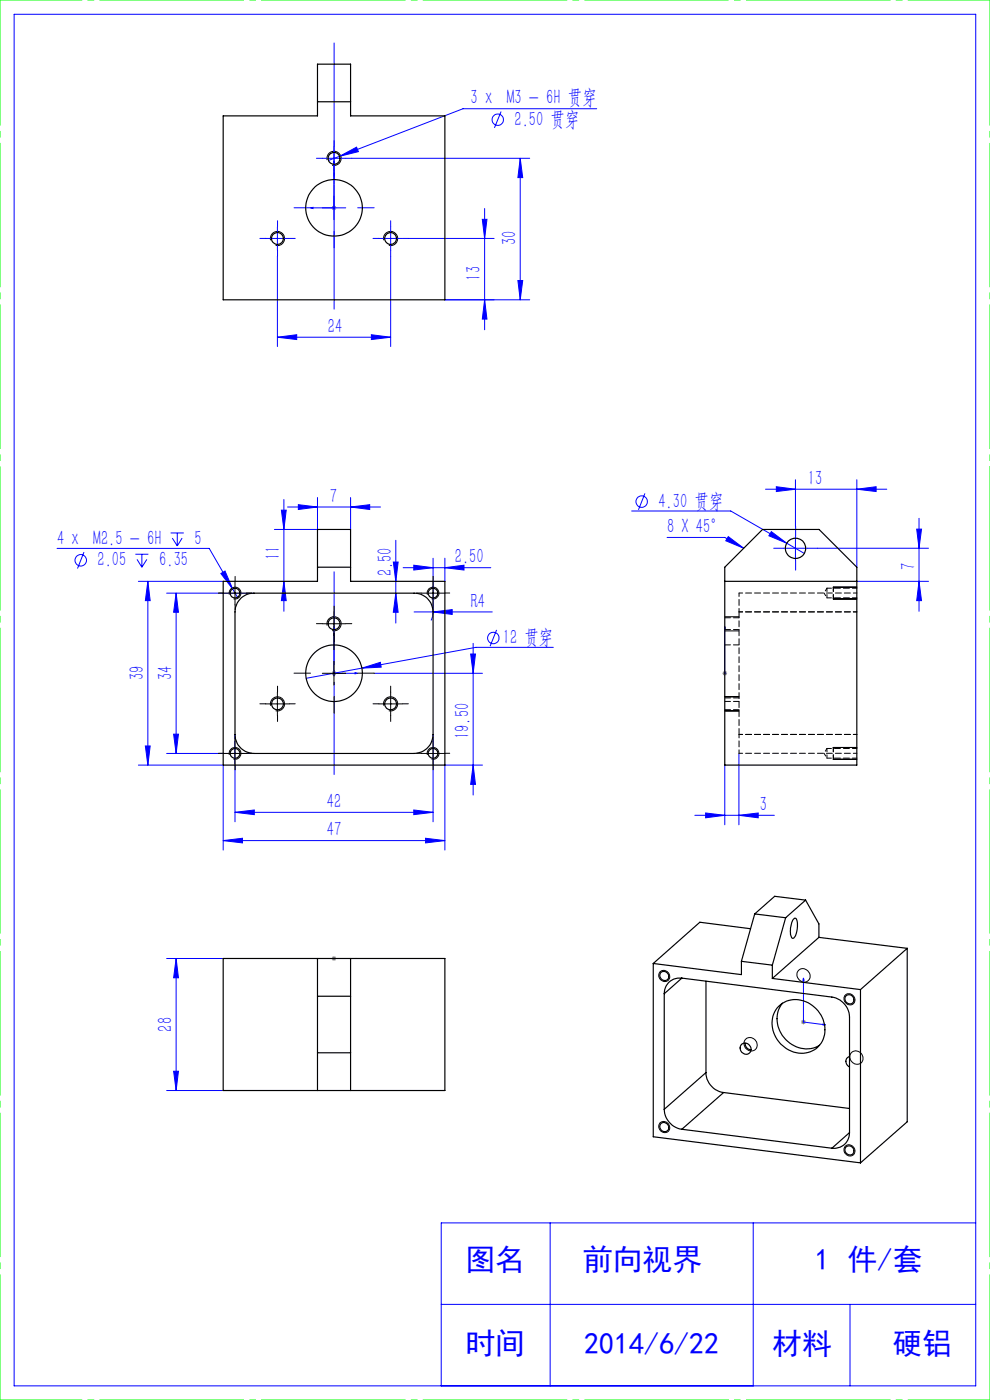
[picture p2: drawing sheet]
<svg xmlns="http://www.w3.org/2000/svg" width="210mm" height="297mm" viewBox="0 0 210 297" stroke-linecap="round" stroke-linejoin="round" font-family="sans-serif">
<g fill="none" stroke="#00f" stroke-width=".21">
<path d="M3 3h204v291h-204zM68.4 33.6h4.9M70.8 34.2l.2 .5h-.3zM70.8 31.1v15.5M72 33.2l3.6-2 .4 1zM72 33.2l-2.3 .8M74.6 33.6h37.8M106.3 23.7l-1.4 3.4M110.3 33.6l.6 4.1h-1zM110.3 33.6v30M126.6 23.1h-28.4l-26.2 10.1M56.3 50.6h5"/>
<path d="M58.8 54.4v19.1M58.8 48.1v5M65.9 44.1l.5-.1v.2zM73.3 44.1h-7.4M80.4 50.6h4.9M82.9 54.4v19.1M82.9 48.1v5M86.6 50.6h18.2M102.3 46.5h1l-.5 4.1zM102.8 44.2v25.8M109.9 59.5h1l-.6 4.1zM58.8 71.5l4.1-.5v1z"/>
<path d="M58.8 71.5h24.1M78.8 71l4.1 .5-4.1 .5zM94.4 63.6h18M102.8 63.6l.5 4.1h-1zM12.1 116.3h32.3l5 8.7M17.8 117.1l-1.4 3.5M28.7 117.6h2.8M29.1 118.7l1 1.6M30.1 117.6v2.7M31.2 118.7l-1.1 1.6M36.2 113.1h2.8M36.5 114.2l1.1 1.6"/>
<path d="M37.6 113.1v2.7M38.6 114.2l-1 1.6M59.7 108.2h1l-.5 4.1zM60.2 106v23.7M61 107.6h19.7M63.3 107.1l4 .5-4 .5zM67.3 105.5v6.8h-9.1M74.4 107.6l4-.5v1zM74.4 105.5v6.8M83.4 119.2h1.1l-.5 4.1zM84 114.6v17.6M87.8 119.9l4.1 .5-4.1 .5z"/>
<path d="M91.9 118.4v11.4M94.4 118.4v4.9M134 108.4h21l11.9 6.8M136.8 104.7l-1.4 3.5M141.5 114h12.2l4.1 2.3M154.5 113.8l3.3 2.5-3.8-1.6zM162.4 103.8h25.7M163.6 112.8l3.3 2.4-3.8-1.5zM164.7 103.3l4 .5-4 .5zM166.3 116.3h4.9M166.9 115.2l3.7 2.2M168.7 101.8v9.9"/>
<path d="M168.7 113.8v5M173.4 116.3h23.6M181.8 103.8l4-.5v1zM181.8 101.8v18.5M194.5 112.3h1l-.6 4zM194.9 110v19.7M29.4 123.3h17.9M31.4 123.3v39M31.4 123.3l.5 4.1h-1.1zM35.3 125.8h18.6M37.4 125.8v34M37.4 125.8l.5 4.1h-1.1z"/>
<path d="M46.8 121.7l.9-.6 1.7 3.9zM49.4 125l1 1.7M60.2 123.3l.5 4.1h-1zM70.8 132.9l.2 .5h-.3zM70.8 132.9v9.9h5M84 125.8l.5 4.1h-1.1zM85.5 120.4h18.6M87.8 129.8h16.6M91.9 129.8l-.1 .9-.4 .9M91.9 129.8l4-.5v1zM94.4 120.4l4-.5v1zM99.8 138.7h1.1l-.5 4.1z"/>
<path d="M100.4 136.5v32.2M105.3 133.6l-1.3 3.5M117.4 137.3h-16.5l-24.1 4.4M153.7 132.9v.5v-.5M153.7 132.9v9.9M181.8 123.3h15.2M194.9 123.3l.6 4.1h-1zM30.8 158.3h1.1l-.5 4zM35.3 159.8h18.6M36.8 155.7h1.1l-.5 4.1zM49.8 155.8v18.5M75.3 142.7l.5 .1-.5 .1z"/>
<path d="M76.8 141.7l3.9-1.2 .2 1zM76.8 141.7l-11.9 2.2M79.3 142.8h23M91.9 155.8v18.5M153.7 142.7v.2zM153.7 142.8h.1M156.7 159.8v15.2M29.4 162.3h17.9v18M47.3 178.3l4.1-.5v1zM47.3 178.3h47.1M49.8 172.3l4.1-.5v1zM49.8 172.3h42.1"/>
<path d="M87.8 171.8l4.1 .5-4.1 .5zM90.3 177.8l4.1 .5-4.1 .5zM100.4 162.3l.5 4.1h-1.1zM102.3 162.3h-7.9v18M147.4 173h16.9M149.7 172.5l4 .5-4 .5zM153.7 162.3v12.7M156.7 173l4.1-.5v1zM35.3 203.3h12M37.4 203.3l.5 4.1h-1.1zM37.4 203.3v28M70.7 203.3h.3z"/>
<path d="M70.8 203.3h.1M70.8 203.3h5M75.8 203.3h-.5h.5M170.4 207.5l.2 .5h-.3zM170.4 207.5v9.3l4.7 .6M174.6 217.2l.5 .2h-.5zM35.3 231.3h12M36.8 227.3h1.1l-.5 4zM116.7 259.4v34.6M159.8 259.4v34.6M207 259.4h-113.4v34.6M93.6 276.7h113.4"/>
<path d="M180.3 276.7v17.3"/>
<circle cx="105.6" cy="25.4" r="1.21"/>
<circle cx="17.1" cy="118.9" r="1.21"/>
<circle cx="136.1" cy="106.4" r="1.21"/>
<circle cx="104.7" cy="135.3" r="1.21"/>
</g>
<g fill="none" stroke="#808080" stroke-width=".21">
<path d="M70.3 44.1h1.1M70.5 43.7l.7 .7M70.8 43.6v1M71.2 43.7l-.7 .7M70.3 142.8h1.1M70.5 142.5l.7 .7M70.8 142.3v1M71.2 142.5l-.7 .7M153.2 142.8h1M153.4 142.5l.7 .7M153.7 142.3v1M154.1 142.5l-.7 .7"/>
<path d="M70.3 203.3h1.1M70.5 203l.7 .7M70.8 202.8v1M71.2 203l-.7 .7M169.9 216.8h1.1M170.1 216.5l.7 .7M170.4 216.3v1M170.8 216.5l-.7 .7"/>
</g>
<g fill="none" stroke="#000" stroke-width=".21">
<path d="M69.4 34a1.51 1.51 0 0 1 1.4-1.9 1.51 1.51 0 0 1 1.6 1.7 1.51 1.51 0 0 1-2 1.3M57.4 51a1.5 1.5 0 0 1 1.3-1.9 1.5 1.5 0 0 1 1.6 1.6 1.5 1.5 0 0 1-1.8 1.3M81.4 51a1.49 1.49 0 0 1 1.3-1.9 1.49 1.49 0 0 1 1.6 1.6 1.49 1.49 0 0 1-1.8 1.3M47.3 125.8h5.1M48.6 126.1a1.26 1.26 0 0 1 1.1-1.5 1.26 1.26 0 0 1 1.4 1.3 1.26 1.26 0 0 1-1.6 1.1M49.8 123.3v5M68.4 132.3h4.9M69.4 132.7a1.51 1.51 0 0 1 1.3-1.9 1.51 1.51 0 0 1 1.7 1.6 1.51 1.51 0 0 1-2 1.4M70.8 129.8v5M89.4 125.8h5M90.7 126.1a1.25 1.25 0 0 1 1.1-1.5 1.25 1.25 0 0 1 1.3 1.3 1.25 1.25 0 0 1-1.6 1.1M91.9 123.3v5"/>
<path d="M153.7 130.8h3M153.7 133.8h3M176.7 127.1h5.1M176.7 124.6h5.1M47.3 159.8h5.1M49.8 157.3v5M56.3 149.3h5M57.4 149.7a1.51 1.51 0 0 1 1.3-1.9 1.51 1.51 0 0 1 1.7 1.7 1.51 1.51 0 0 1-1.9 1.3M58.8 146.8v5M68.4 142.8h4.9M70.8 140.3v5M80.4 149.3h4.9"/>
<path d="M81.4 149.7a1.5 1.5 0 0 1 1.3-1.9 1.5 1.5 0 0 1 1.7 1.7 1.5 1.5 0 0 1-1.9 1.3M82.9 146.8v5M89.4 159.8h5M91.9 157.3v5M153.7 147.8h3M153.7 150.8h3M176.7 158.6h5.1M48.6 160.2a1.26 1.26 0 0 1 1.1-1.6 1.26 1.26 0 0 1 1.4 1.3 1.26 1.26 0 0 1-1.6 1.1M90.7 160.2a1.25 1.25 0 0 1 1.1-1.6 1.25 1.25 0 0 1 1.3 1.3 1.25 1.25 0 0 1-1.6 1.1M176.7 161.1h5.1M140 206.2a1.22 1.22 0 0 1 1.8 .2 1.22 1.22 0 0 1-.5 1.8 1.29 1.29 0 0 1-1.3-.6 1.29 1.29 0 0 1 0-1.4zM169.4 205.8a1.48 1.48 0 0 1 2.1 .4 1.48 1.48 0 0 1-.4 2.1 1.55 1.55 0 0 1-1.7-.7 1.55 1.55 0 0 1 0-1.8z"/>
<path d="M179.2 211.2a1.21 1.21 0 0 1 1.9 .2 1.21 1.21 0 0 1-.6 1.8 1.33 1.33 0 0 1-1.3-2zM140 238.2a1.22 1.22 0 0 1 1.8 .3 1.22 1.22 0 0 1-.5 1.7 1.29 1.29 0 0 1-1.3-.5 1.29 1.29 0 0 1 0-1.5zM158.1 220.6a1.47 1.47 0 0 1 2.2 .1 1.47 1.47 0 0 1-.5 2.2 1.55 1.55 0 0 1-1.7-.6 1.55 1.55 0 0 1 0-1.7zM180.6 223.4a1.46 1.46 0 0 1 2.1 .2 1.46 1.46 0 0 1-.4 2.1 1.55 1.55 0 0 1-1.7-.6 1.55 1.55 0 0 1 0-1.7zM179.3 243.2a1.2 1.2 0 0 1 1.9 .3 1.2 1.2 0 0 1-.9 1.7 1.28 1.28 0 0 1-1.1-.7 1.28 1.28 0 0 1 .1-1.3z"/>
</g>
<path d="M70.9 65.6v-56.5" fill="none" stroke="#00f" stroke-width=".21" stroke-dasharray="30.5 1.3 1.3 1.3" stroke-dashoffset="4.2"/>
<path d="M70.9 121.3v43" fill="none" stroke="#00f" stroke-width=".21" stroke-dasharray="30.5 1.3 1.3 1.3" stroke-dashoffset="10.9"/>
<path d="M0 0h210M0 297h210" fill="none" stroke="#0f0" stroke-width=".21" stroke-dasharray="30.5 1.3 1.3 1.3" stroke-dashoffset="13.1"/>
<path d="M210 0v297M0 297v-297" fill="none" stroke="#0f0" stroke-width=".21" stroke-dasharray="30.5 1.3 1.3 1.3" stroke-dashoffset="3.9"/>
<g fill="none" stroke="#000" stroke-width=".21" stroke-dasharray="30.5 1.3 1.3 1.3">
<path d="M47.4 125.8h-1.1M49.9 123.3v-1M49.9 128.3v1M52.4 125.8h1M68.4 132.3h-1.3M70.9 129.8v-1.2M70.9 134.8v1.3M70.9 137.8v-3.5M73.4 132.3h1.2M89.4 125.8h-1.1M91.9 123.3v-1M91.9 128.3v1"/>
<path d="M94.4 125.8h1M47.4 159.8h-1.1M49.9 157.3v-1M52.4 159.8h1M56.4 149.3h-1.3M58.9 146.8v-1.2M58.9 151.8v1.3M61.4 149.3h1.2M65.9 142.8h-3.5M70.9 147.8v3.5M75.9 142.8h3.5M80.4 149.3h-1.3"/>
<path d="M82.9 146.8v-1.2M82.9 151.8v1.3M85.4 149.3h1.2M89.4 159.8h-1.1M91.9 157.3v-1M94.4 159.8h1M49.9 162.3v1M91.9 162.3v1"/>
</g>
<g fill="none" stroke="#00f" stroke-width=".21" stroke-dasharray="30.5 1.3 1.3 1.3">
<path d="M68.4 33.6h-1.3M70.9 31.1v-1.3M70.9 36.1v1.2M70.9 39.1v-3.5M73.4 33.6h1.2M56.4 50.6h-1.3M58.9 48.1v-1.3M58.9 53.1v1.2M61.4 50.6h1.2M65.9 44.1h-3.5M70.9 49.1v3.5M75.9 44.1h3.5"/>
<path d="M80.4 50.6h-1.3M82.9 48.1v-1.3M82.9 53.1v1.2M85.4 50.6h1.2M166.3 116.3h-2.2M168.8 113.8v-2.1M168.8 118.8v2.2M171.3 116.3h2.1"/>
</g>
<path d="M176.8 124.6v2.5M176.8 158.6v2.5" fill="none" stroke="#000" stroke-width=".21" stroke-dasharray="1.3 .6" stroke-dashoffset=".3"/>
<g fill="#00f">
<path d="M91.9 129.8l4-.5v1z"/>
<path d="M75.3 142.7l.5 .1-.5 .1zM70.8 132.9l.2 .5h-.3z"/>
<path d="M174.6 217.2l.5 .2h-.5zM170.4 207.5l.2 .5h-.3zM65.9 44.1l.5 .1v-.2zM70.8 34.2l-.1 .5h.3z"/>
<path d="M153.7 142.7v.2zM153.7 132.9v.5z"/>
<path d="M75.3 203.3h.5zM70.7 203.3h.3z"/>
<path d="M46.8 121.7l2.6 3.3-1.7-3.9zM47.3 178.3l4.1-.5v1zM90.3 177.8l4.1 .5-4.1 .5zM49.8 172.3l4.1-.5v1zM87.8 171.8l4.1 .5-4.1 .5zM76.8 141.7l4.1-.2-.2-1zM87.8 119.9l4.1 .5-4.1 .5zM94.4 120.4l4-.5v1zM163.6 112.8l-.5 .9 3.8 1.5zM154.5 113.8l3.3 2.5-3.8-1.6zM58.8 71.5l4.1-.5v1zM78.8 71l4.1 .5-4.1 .5zM72 33.2l4-1-.4-1z"/>
<path d="M63.3 107.1l4 .5-4 .5zM74.4 107.6l4-.5v1z"/>
<path d="M164.7 103.3l4 .5-4 .5zM181.8 103.8l4-.5v1z"/>
<path d="M149.7 172.5l4 .5-4 .5zM156.7 173l4.1-.5v1z"/>
<path d="M84 125.8l.5 4.1h-1.1zM83.4 119.2h1.1l-.5 4.1zM36.8 227.3h1.1l-.5 4zM37.4 203.3l.5 4.1h-1.1zM194.9 123.3l.6 4.1h-1zM194.5 112.3h1l-.6 4zM102.8 63.6l.5 4.1h-1zM102.3 46.5h1l-.5 4.1z"/>
<path d="M31.4 123.3l.5 4.1h-1.1zM30.8 158.3h1.1l-.5 4zM37.4 125.8l.5 4.1h-1.1zM36.8 155.7h1.1l-.5 4.1zM99.8 138.7h1.1l-.5 4.1zM100.4 162.3l.5 4.1h-1.1zM59.7 108.2h1l-.5 4.1zM60.2 123.3l.5 4.1h-1zM110.3 33.6l.6 4.1h-1zM109.9 59.5h1l-.6 4.1z"/>
</g>
<g fill="none" stroke="#000" stroke-width=".25">
<path d="M47.3 24.6h20v-11h7.1v11h20v39h-47.1zM67.3 21.6h7.1M47.3 123.3h20v-11h7.1v11h20v39h-47.1zM51.2 126.8l1.2-.7 1.5-.3h33.9a4 4 0 0 1 4.1 4v26a4.1 4.1 0 0 1-4.1 4h-33.9a4 4 0 0 1-4.1-4v-26l.2-.9 .3-1zM67.3 120.3h7.1M153.7 120.3l8-8h12l8.1 8v42h-28.1zM153.7 123.3h28.1M159.2 197l-10.8-1.4-9.8 8.8M160.1 193.9l-2.8 10M160.1 193.9l6.6 .8M166.7 194.7l-2.9 10M168.5 194.8a.84 .84 0 0 1 .7 1.1l-.1 1a2.33 2.33 0 0 1-.9 2.2 2.14 2.14 0 0 1-.5-2.2 3.4 3.4 0 0 1 .8-2.1z"/>
<path d="M170.9 191l-4.2 3.7M170.9 191l2.8 5v2.9M170.9 191l-6.6-.9-4.2 3.8M173.7 198.9l18.7 2.3M173.7 198.9l-9.9 8.7M47.3 203.3h47.1v28h-47.1zM67.3 203.3v28M67.3 211.3h7.1M74.4 203.3v28M138.6 204.4v36.8l43.9 5.5M140.2 206.3a.99 .99 0 0 1 1.5 .3 .99 .99 0 0 1-.6 1.4 1.09 1.09 0 0 1-.9-1.7zM140.9 210.8v24.5"/>
<path d="M144.6 207.5l31.9 4a4.4 4.4 0 0 1 3.7 4.3v24.5M144.6 207.5a3.3 3.3 0 0 0-3.7 3.3M144.6 207.5l-3.7 3.3M149.8 208.2v19.3M157.3 203.9v2.9l-18.7-2.4M157.3 203.9l6.5 .8M163.8 207.6l18.7 2.3M163.8 204.7v2.9M164.9 213.8a5.7 5.7 0 0 1 8.9 1.1 5.3 5.3 0 0 1-2.4 8.4 6.3 6.3 0 0 1-6.3-2.4 6.3 6.3 0 0 1-.5-6.7zM166 212.8a6.1 6.1 0 0 0 3.4 9.4 5.2 5.2 0 0 0 4.4-.4M179.4 211.3a.98 .98 0 0 1 1.6 .3 .98 .98 0 0 1-.8 1.4 1.07 1.07 0 0 1-.8-1.7zM182.5 209.9v36.8"/>
<path d="M192.4 201.2l-9.9 8.7M192.4 201.2v36.8l-9.9 8.7M67.3 223.3h7.1M140.2 238.4a.97 .97 0 0 1 1.5 .3 .97 .97 0 0 1-.8 1.4 1.06 1.06 0 0 1-.7-1.7zM140.9 235.3a4.4 4.4 0 0 0 3.7 4.3M144.6 239.6l31.9 4M149.8 227.5a4.3 4.3 0 0 0 3.7 4.3M149.8 227.5l-8.9 7.8M153.5 231.8l-8.9 7.8M153.5 231.8l26.7 3.4M157.3 221.5a1.23 1.23 0 0 1 1.8 .4 1.23 1.23 0 0 1-.6 1.8 1.3 1.3 0 0 1-1.3-.7 1.3 1.3 0 0 1 .1-1.5zM158 221.3a1.33 1.33 0 0 0 1.3 1.4"/>
<path d="M180.2 224.2a1.16 1.16 0 0 0-.8 1 1.16 1.16 0 0 0 .8 1.1M179.4 243.3a1 1 0 0 1 1.6 .3 1 1 0 0 1-.6 1.4 1.1 1.1 0 0 1-1-.5 1.1 1.1 0 0 1 0-1.2zM180.2 240.3a3.3 3.3 0 0 1-3.7 3.3M180.2 240.3l-3.7 3.3"/>
<circle cx="70.9" cy="33.6" r="1.25"/>
<circle cx="58.9" cy="50.6" r="1.24"/>
<circle cx="70.9" cy="44.1" r="6"/>
<circle cx="82.9" cy="50.6" r="1.24"/>
<circle cx="168.8" cy="116.3" r="2.15"/>
<circle cx="49.8" cy="125.8" r="1.02"/>
<circle cx="70.9" cy="132.3" r="1.25"/>
<circle cx="91.9" cy="125.8" r="1.03"/>
<circle cx="49.8" cy="159.8" r="1.02"/>
<circle cx="58.9" cy="149.3" r="1.25"/>
<circle cx="70.9" cy="142.8" r="6"/>
<circle cx="82.8" cy="149.3" r="1.25"/>
<circle cx="91.9" cy="159.8" r="1.03"/>
</g>
<path d="M174.8 125.8l.6 1M175.4 124.8v2M175.4 124.8l-.6 1M174.8 159.8l.6 1M175.4 158.8v2M175.4 158.8l-.6 1" fill="none" stroke="#000" stroke-width=".21" stroke-dasharray="1.3 .6" stroke-dashoffset=".6"/>
<path d="M156.8 129.8h25M156.8 125.8v4M181.8 125.8h-25M181.8 129.8h-25M156.8 159.8h25M156.8 155.8v4M156.8 155.8h25M181.8 155.8h-25" fill="none" stroke="#000" stroke-width=".21" stroke-dasharray="1.3 .6" stroke-dashoffset=".5"/>
<path d="M156.8 129.8v26" fill="none" stroke="#000" stroke-width=".21" stroke-dasharray="1.3 .6"/>
<path d="M175.4 126.8h6.4M181.8 124.8h-6.4M181.8 158.8h-6.4M175.4 160.8h6.4" fill="none" stroke="#000" stroke-width=".21" stroke-dasharray="1.3 .6" stroke-dashoffset=".3"/>
<path d="M153.8 133.6h3M156.8 136.8h-3M156.8 131.1h-3M153.8 150.6h3M153.8 148.8h3M156.8 148.1h-3" fill="none" stroke="#000" stroke-width=".21" stroke-dasharray="1.3 .6" stroke-dashoffset=".1"/>
<g font-size="6.3" fill="#00f">
<text x="98.7" y="269.5">图名</text>
<text x="123.6" y="269.5">前向视界</text>
<text x="172.8" y="269.5">1 件/套</text>
<text x="98.7" y="287.3">时间</text>
<text x="123.9" y="287.3">2014/6/22</text>
<text x="163.8" y="287.3">材料</text>
<text x="189.3" y="287.3">硬铝</text>
</g>
<g font-size="4.4" fill="#00f">
<text x="99.8" y="22.2">3 x M3 - 6H 贯穿</text>
<text x="109.1" y="26.7">2.50 贯穿</text>
<text x="109.5" y="51.9" transform="rotate(-90 109.5 51.9)">30</text>
<text x="101.9" y="59.5" transform="rotate(-90 101.9 59.5)">13</text>
<text x="69.6" y="70.6">24</text>
<text x="70" y="106.7">7</text>
<text x="139.7" y="107.7">4.30 贯穿</text>
<text x="171.4" y="102.9">13</text>
<text x="141.5" y="113.1">8 X 45°</text>
<text x="12.1" y="115.6">4 x M2.5 - 6H</text>
<text x="41.3" y="115.6">5</text>
<text x="59.3" y="118.8" transform="rotate(-90 59.3 118.8)">11</text>
<text x="96.5" y="119.5">2.50</text>
<text x="20.7" y="120.2">2.05</text>
<text x="33.8" y="120.2">6.35</text>
<text x="83.1" y="122.3" transform="rotate(-90 83.1 122.3)">2.50</text>
<text x="194.1" y="121" transform="rotate(-90 194.1 121)">7</text>
<text x="99.9" y="129">R4</text>
<text x="106.7" y="136.6">12 贯穿</text>
<text x="30.5" y="144.3" transform="rotate(-90 30.5 144.3)">39</text>
<text x="36.5" y="144.3" transform="rotate(-90 36.5 144.3)">34</text>
<text x="99.5" y="156.8" transform="rotate(-90 99.5 156.8)">19.50</text>
<text x="69.3" y="171.4">42</text>
<text x="161.2" y="172.1">3</text>
<text x="69.3" y="177.4">47</text>
<text x="36.5" y="218.9" transform="rotate(-90 36.5 218.9)">28</text>
</g>
</svg>
